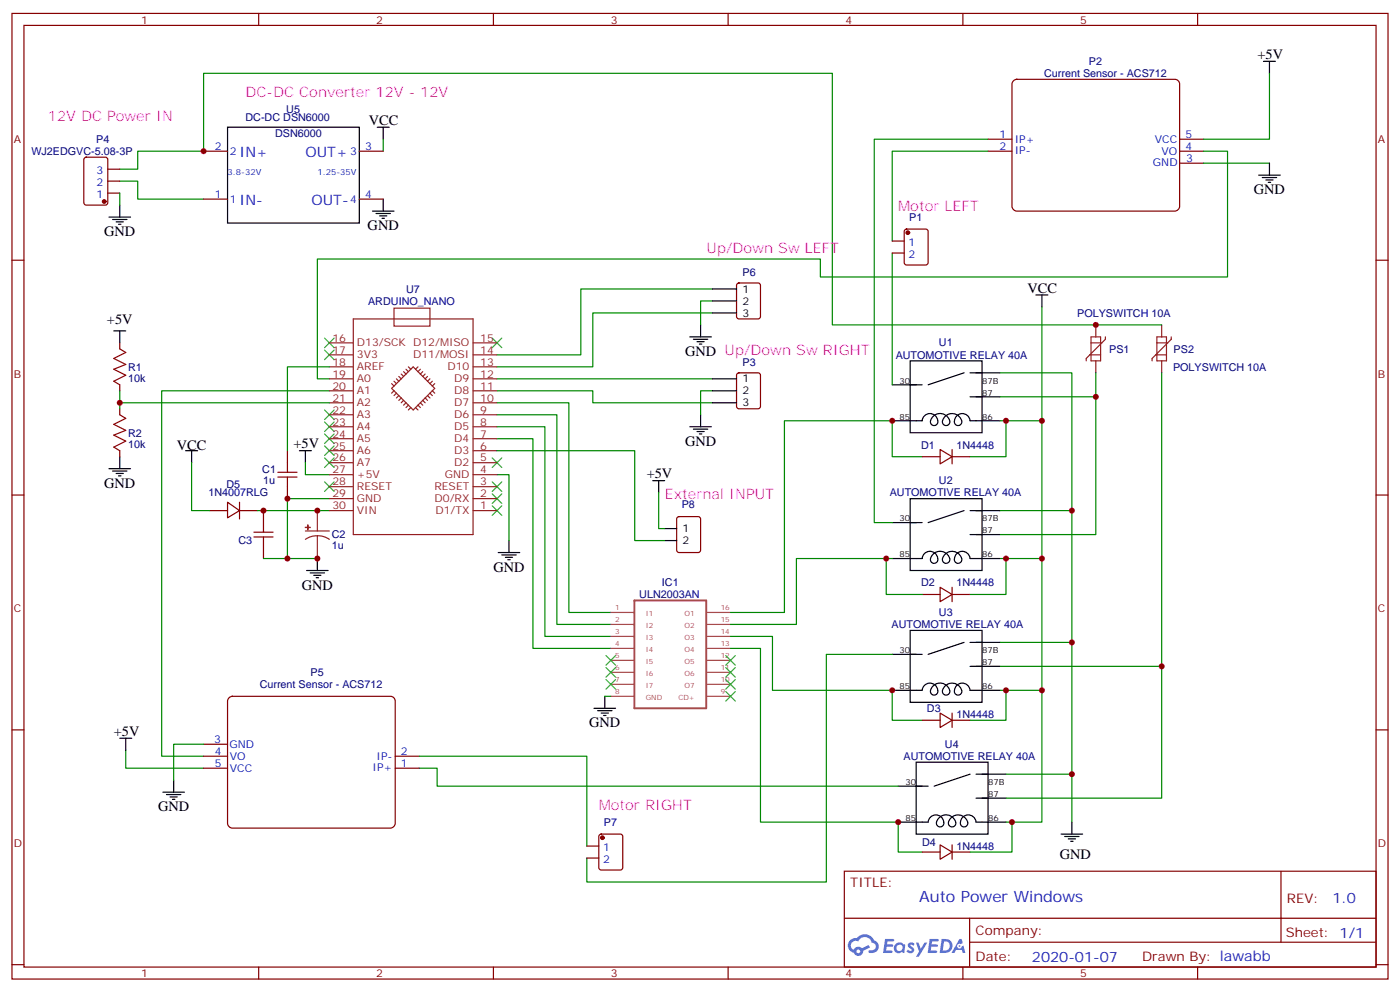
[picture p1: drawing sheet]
<svg xmlns="http://www.w3.org/2000/svg" width="412mm" height="292mm" viewBox="0 0 412 292" stroke-linecap="round" stroke-linejoin="round" font-family="sans-serif">
<g fill="none" stroke="#870000" stroke-width=".35">
<path d="M3.5 4h405.4v284.3h-405.4zM7.1 7.5h398.2v277.3h-398.2zM76.2 4v3.5M145.3 4v3.5M214.5 4v3.5M283.6 4v3.5M352.8 4v3.5M3.5 76.6h3.6M405.3 76.6h3.6M3.5 145.8h3.6M405.3 145.8h3.6M3.5 214.9h3.6"/>
<path d="M405.3 214.9h3.6M248.7 256.5h156.6v28.3h-156.6zM377.3 256.6v20.8M248.7 270.4h156.5M285.6 277.4h119.6M285.6 270.4v14.1M3.5 284.1h3.6M76.2 284.8v3.5M145.3 284.8v3.5M214.5 284.8v3.5M283.6 284.8v3.5M352.8 284.8v3.5"/>
<path d="M405.3 284.1h3.6"/>
</g>
<g fill="#5487ff">
<path d="M267.7 277.7a1.22 1.22 0 0 1 1.7 .3l-.4 .6a.47 .47 0 0 0-.3-.4 .47 .47 0 0 0-.5 .1l.1 .3a1.14 1.14 0 0 1 .8 1.7 1.14 1.14 0 0 1-1.9 0l-.2-.2 .5-.5 .7 .4a.29 .29 0 0 0 .3-.3 .29 .29 0 0 0-.2-.3 1.04 1.04 0 0 1-.6-1.7z"/>
<path d="M260.7 276.5h2.4l.3 .2-.2 .5h-1.8l-.1 .9h1.5l.3 .3-.3 .4h-1.6l-.2 1.1h1.7l.2 .4-.2 .3h-2.6z"/>
<path d="M273.8 276.5h2.4l.3 .2-.1 .5h-1.8l-.2 .9h1.6l.3 .3-.4 .4h-1.6l-.1 1.1h1.7l.2 .4-.2 .3h-2.6z"/>
<path d="M282.6 276.5h.7l.3 1.2-.6 .3a.69 .69 0 0 0-1 .3 .69 .69 0 0 0 .4 1 .69 .69 0 0 0 .9-.6l.5-.3 .6 2.2h-.8l-.2-.9h-1.8l-.5 .9h-.8z"/>
<path d="M269.8 277.6h.8l.6 1.8 1.1-1.8h.9l-2.6 4.1h-.8l.9-1.5z"/>
<path d="M277.4 276.5l-.6 4.1h1.3a2.11 2.11 0 0 0 2.5-2.1 2.11 2.11 0 0 0-2.5-2zM278.1 277.2a1.39 1.39 0 0 1 1.7 1.4 1.39 1.39 0 0 1-1.8 1.3h-.3z"/>
<path d="M263.7 278.1a1.54 1.54 0 0 0-.1 2.1 1.54 1.54 0 0 0 2.2 .2l.6 .2 .3-2.3-.2-.2-.4-.1a1.49 1.49 0 0 0-2.4 .1zM264 279.1a.94 .94 0 0 1 1.8 0 .94 .94 0 0 1-1.8 0z"/>
<path d="M250.4 276.8a2.18 2.18 0 0 0 1.1 3.8 1.44 1.44 0 0 0 1.6 .9 1.44 1.44 0 0 0 1.2-1.5l2-1-.5-.7-1.9 .9a1.47 1.47 0 0 0-2.4 .5 1.39 1.39 0 0 1-.7-2 1.39 1.39 0 0 1 2-.4 2.12 2.12 0 0 1 2.2-1.4 2.12 2.12 0 0 1 1.9 1.7 1.14 1.14 0 0 1 1.1 1.5 1.14 1.14 0 0 1-1.7 .7 .43 .43 0 0 0-.5 .3 .43 .43 0 0 0 .4 .5 1.98 1.98 0 0 0 2.5-1.2 1.98 1.98 0 0 0-1.2-2.5 3.1 3.1 0 0 0-5.3-.7l-.9 .1zM252.3 280.1a.55 .55 0 0 1 1.1 0 .55 .55 0 0 1-1.1 0z"/>
<circle cx="282.6" cy="278.6" r=".26"/>
</g>
<path d="M321.4 99.2h2.8v7.1h-2.8zM322.8 95.7v3.5M325.6 99.2v.7l-5.6 5.7v.7M340.8 99.2h2.8v7.1h-2.8zM342.2 95.7v3.5M345 99.2v.7l-5.6 5.7v.7M321 104.5h3.2M321.4 101h3.2M322.8 106.3v3.5M340.4 104.5h3.2M340.8 101h3.2M342.2 106.3v3.5" fill="none" stroke="#8c2424" stroke-width=".35"/>
<path d="M298.4 23.9l1.1-.5h46.6a1.41 1.41 0 0 1 1.4 1.4v35.9a1.51 1.51 0 0 1-1.4 1.5h-46.6a1.51 1.51 0 0 1-1.4-1.5v-35.9z" fill="#fff" stroke="#800000" stroke-width=".35"/>
<g fill="none" stroke="#870000" stroke-width=".35">
<path d="M291 41h7.1M291 44.5h7.1M347.5 41h7M347.5 44.5h7M347.5 48h7M217.2 83.5l.5-.2h5.6l.7 .5v9.4l-.4 .7h-5.9l-.7-.5v-9.4zM35.3 101v1.7M35.3 113.3v1.8M217.2 110l.5-.2h5.6l.7 .4v9.5l-.4 .6-5.9 .1-.7-.5v-9.4zM35.3 120.4v1.7M35.3 132.7v1.8M84.7 132.7v3.5"/>
<path d="M271.6 134.5h5.3M276.9 132.4l3.6 2.1-3.6 2.1zM280.5 132.4v4.2M280.5 134.5h5.3M61.7 150.4h5.3M67 147.9l3.6 2.5-3.6 2.1zM70.6 150.4h5.2M70.6 147.9v4.9M84.7 143.3v3.5M271.6 175h5.3M276.9 172.9l3.6 2.1-3.6 2.2zM280.5 172.9v4.3"/>
<path d="M280.5 175h5.3M271.6 212.1h5.3M276.9 210l3.6 2.1-3.6 2.1zM280.5 210v4.2M280.5 212.1h5.3M271.6 250.9h5.3M276.9 248.8l3.6 2.1-3.6 2.1zM280.5 248.8v4.2M280.5 250.9h5.3"/>
</g>
<g fill="none" stroke="#000" stroke-width=".35">
<path d="M372.2 18.1h3.5M373.9 18.1v3.5M111.1 37.5h3.6M112.9 37.5v3.5M112.9 58.6v3.6M370.8 51.6h6.3M371.8 52.3h4.3M372.9 53h2.1M373.6 53.7h.7M373.9 48v3.6M32.1 63.9h6.4M33.2 64.6h4.2"/>
<path d="M34.2 65.3h2.1M34.9 66h.7M35.3 60.4v3.5M109.7 62.2h6.4M110.8 62.9h4.2M111.8 63.6h2.1M112.5 64.3h.7M33.5 97.4h3.5M35.3 97.4v3.6M203.2 99.2h6.3M204.3 99.9h4.2M206.4 95.7v3.5"/>
<path d="M209.9 92.1h7.1M209.9 85.1h7.1M209.9 88.6h7.1M305.2 86.9h3.5M306.9 86.9v3.5M205.3 100.6h2.1M206 101.3h.7M209.9 118.6h7.1M209.9 111.5h7.1M209.9 115.1h7.1M262.8 113.3h8.8M268.1 106.3h21.2v21.1h-21.2z"/>
<path d="M284 109.8l-10.6 3.5M285.8 116.8h8.8M285.8 109.8h8.8M32.1 138h6.4M33.2 138.7h4.2M34.2 139.4h2.1M35.3 134.5v3.5M54.7 132.7h3.5M56.4 132.7v3.5M88.2 132.7h3.5M90 132.7v3.5M203.2 125.7h6.3"/>
<path d="M204.3 126.4h4.2M205.3 127.1h2.1M206 127.8h.7M206.4 122.1v3.6M262.8 123.9h8.8a2.29 2.29 0 0 1 2.8-2.1 2.29 2.29 0 0 1 1.7 3 1.14 1.14 0 0 1-1.6 .3 1.14 1.14 0 0 1-.2-1.7 2.86 2.86 0 0 1 3.2-1.6 2.86 2.86 0 0 1 2.3 2.7 1.13 1.13 0 0 1-1.7 .7 1.13 1.13 0 0 1-.3-1.8 2.87 2.87 0 0 1 3.2-1.6 2.87 2.87 0 0 1 2.3 2.7 1.1 1.1 0 0 1-1.4 .8 1.1 1.1 0 0 1-.7-1.4 2.3 2.3 0 0 1 2.3-2.1 2.3 2.3 0 0 1 2.3 2.1h8.8M34.9 140.1h.7M149.9 159.2v3.5M262.8 153.9h8.8M268.1 146.8h21.2v21.2h-21.2zM284 150.4l-10.6 3.5M285.8 157.4h8.8M285.8 150.4h8.8"/>
<path d="M146.8 162.7h6.3M147.8 163.4h4.2M148.9 164.1h2.1M149.6 164.8h.7M262.8 164.5h8.8a2.29 2.29 0 0 1 2.8-2.1 2.29 2.29 0 0 1 1.7 3 1.14 1.14 0 0 1-1.6 .2 1.14 1.14 0 0 1-.2-1.6 2.86 2.86 0 0 1 3.2-1.6 2.86 2.86 0 0 1 2.3 2.7 1.13 1.13 0 0 1-1.7 .6 1.13 1.13 0 0 1-.3-1.7 2.87 2.87 0 0 1 3.2-1.6 2.87 2.87 0 0 1 2.3 2.7 1.1 1.1 0 0 1-1.4 .7 1.1 1.1 0 0 1-.7-1.3 2.3 2.3 0 0 1 2.3-2.2 2.3 2.3 0 0 1 2.3 2.2h8.8M262.8 192.7h8.8M268.1 185.6h21.2v21.2h-21.2zM284 189.2l-10.6 3.5M285.8 196.2h8.8M285.8 189.2h8.8M175 208.6h6.3M176 209.3h4.3"/>
<path d="M177.1 210h2.1M177.8 210.7h.7M178.2 205v3.6M262.8 203.3h8.8a2.29 2.29 0 0 1 2.8-2.1 2.29 2.29 0 0 1 1.7 3 1.14 1.14 0 0 1-1.6 .2 1.14 1.14 0 0 1-.2-1.6 2.86 2.86 0 0 1 3.2-1.6 2.86 2.86 0 0 1 2.3 2.7 1.13 1.13 0 0 1-1.7 .6 1.13 1.13 0 0 1-.3-1.7 2.87 2.87 0 0 1 3.2-1.6 2.87 2.87 0 0 1 2.3 2.7 1.1 1.1 0 0 1-1.4 .7 1.1 1.1 0 0 1-.7-1.3 2.3 2.3 0 0 1 2.3-2.2 2.3 2.3 0 0 1 2.3 2.2h8.8M264.6 231.5h8.8M269.9 224.4h21.1v21.2h-21.1zM285.8 228l-10.6 3.5M287.5 235h8.8M287.5 228h8.8M264.6 242.1h8.8a2.29 2.29 0 0 1 2.8-2.1 2.29 2.29 0 0 1 1.6 3 1.14 1.14 0 0 1-1.6 .2 1.14 1.14 0 0 1-.2-1.6 2.86 2.86 0 0 1 3.2-1.6 2.86 2.86 0 0 1 2.3 2.7 1.13 1.13 0 0 1-1.6 .6 1.13 1.13 0 0 1-.3-1.7 2.87 2.87 0 0 1 3.1-1.6 2.87 2.87 0 0 1 2.3 2.7 1.1 1.1 0 0 1-1.3 .7 1.1 1.1 0 0 1-.8-1.3 2.3 2.3 0 0 1 2.3-2.1 2.3 2.3 0 0 1 2.3 2.1h8.8M312.6 245.6h6.3M313.6 246.3h4.3"/>
<path d="M314.7 247h2.1M315.4 247.7h.7M315.7 242.1v3.5"/>
</g>
<g fill="none" stroke="#008700" stroke-width=".35">
<path d="M373.9 21.6v19.4h-19.4M35.3 49.8h5.3v-5.3h19.4v-22.9h185.2v74.1h97M35.3 53.3h5.3v5.3h19.4M112.9 41v3.5M291 41h-33.5v112.9h5.3M354.5 44.5h7.1v37.1h-119.9v-5.3h-148.2v35.2h3.5M354.5 48h19.4M209.9 85.1h-38.8v19.4h-24.7M209.9 92.1h-35.3v15.9h-28.2M209.9 88.6h-3.5v7.1M306.9 90.4v151.7h-10.6M35.3 115.1v3.5"/>
<path d="M97 115.1h-49.4v107.6h12.4M97 108h-12.3v24.7M97 118.6h-61.7v1.8M146.4 115.1h28.2v3.5h35.3M146.4 118.6h21.2v61.7h12.3M146.4 111.5h63.5M209.9 115.1h-3.5v7M294.6 109.8h21.1v132.3M322.8 109.8v7h-28.2M322.8 116.8v40.6h-28.2M342.2 109.8v86.4h-47.6M56.4 136.2v14.2h5.3"/>
<path d="M90 136.2v3.6h7M146.4 129.2h10.6v61.7h22.9M146.4 125.7h14.1v61.7h19.4M146.4 122.1h17.6v61.8h15.9M146.4 139.8h3.5v19.4M271.6 134.5h-8.8v-10.6h-31.7v56.4h-15.9M294.6 123.9h12.3M296.3 123.9v10.6h-10.5M75.8 150.4h21.2M97 146.8h-12.3v17.7M294.6 150.4h21.1M261.1 164.5v10.5h10.5"/>
<path d="M262.8 164.5h-28.2v19.4h-19.4M294.6 164.5h12.3M296.3 164.5v10.5h-10.5M215.2 190.9h8.8v51.2h40.6v8.8h7M215.2 187.4h12.3v15.9h35.3v8.8h8.8M294.6 189.2h21.1M342.2 196.2v38.8h-45.9M178.2 205h1.7M294.6 203.3h12.3M296.3 203.3v8.8h-10.5M37 220.9v5.3h23M123.5 226.2h5.3v5.3h135.8"/>
<path d="M296.3 228h19.4M298.1 242.1v8.8h-12.3"/>
</g>
<g fill="none" stroke="#3c3" stroke-width=".35">
<path d="M95.6 99.6l2.8 2.8M98.4 99.6l-2.8 2.8M145 99.6l2.8 2.8M147.8 99.6l-2.8 2.8M95.6 103.1l2.8 2.8M98.4 103.1l-2.8 2.8M95.6 134.8l2.8 2.9M95.6 131.3l2.8 2.8M95.6 127.8l2.8 2.8M95.6 124.2l2.8 2.9M95.6 120.7l2.8 2.8M98.4 134.8l-2.8 2.9"/>
<path d="M98.4 131.3l-2.8 2.8M98.4 127.8l-2.8 2.8M98.4 124.2l-2.8 2.9M98.4 120.7l-2.8 2.8M145 134.8l2.8 2.9M147.8 134.8l-2.8 2.9M95.6 141.9l2.8 2.8M98.4 141.9l-2.8 2.8M145 141.9l2.8 2.8M145 145.4l2.8 2.8M145 148.9l2.8 2.9M147.8 141.9l-2.8 2.8"/>
<path d="M147.8 145.4l-2.8 2.8M147.8 148.9l-2.8 2.9M178.5 193l2.8 2.9M178.5 196.6l2.8 2.8M181.3 193l-2.8 2.9M181.3 196.6l-2.8 2.8M213.8 196.6l2.8 2.8M213.8 193l2.8 2.9M216.6 196.6l-2.8 2.8M216.6 193l-2.8 2.9M178.5 200.1l2.8 2.8M181.3 200.1l-2.8 2.8"/>
<path d="M213.8 203.6l2.8 2.8M213.8 200.1l2.8 2.8M216.6 203.6l-2.8 2.8M216.6 200.1l-2.8 2.8"/>
</g>
<path d="M186.9 176.8h21.1v31.8h-21.1z" fill="none" stroke="#a64a4a" stroke-width=".56"/>
<g fill="none" stroke="#a64a4a" stroke-width=".35">
<path d="M179.9 180.3h7M179.9 183.9h7M179.9 187.4h7M179.9 190.9h7M179.9 194.5h7M179.9 198h7M208.3 180.3h6.9M208.3 183.9h6.9M208.3 187.4h6.9M208.3 190.9h6.9M208.3 194.5h6.9M208.3 198h6.9"/>
<path d="M179.9 201.5h7M179.9 205h7M208.3 201.5h6.9M208.3 205h6.9"/>
</g>
<g fill="none" stroke="#8c2424" stroke-width=".35">
<path d="M104.1 93.9h35.2v63.5h-35.2zM116.1 90.7h10.5v5.3h-10.5zM97 104.5h7.1M97 108h7.1M97 111.5h7.1M97 115.1h7.1M97 118.6h7.1M97 101h7.1M115.4 114.4l6.3-6.4 6.4 6.4-6.4 6.3zM115.4 113l.7 .7M116.1 112.3l.7 .7M116.1 115.1l-.7 .7"/>
<path d="M116.8 111.5l.7 .8M116.8 115.8l-.7 .7M117.5 110.8l.7 .7M117.5 116.5l-.7 .7M118.2 110.1l.7 .7M118.2 117.2l-.7 .7M118.9 109.4l.7 .7M118.9 117.9l-.7 .7M119.6 108.7l.7 .7M119.6 118.6l-.7 .7M120.3 108l.7 .7M120.3 119.3l-.7 .7"/>
<path d="M123.1 108l-.7 .7M123.1 119.3l.7 .7M123.8 118.6l.7 .7M123.8 108.7l-.7 .7M124.5 117.9l.7 .7M124.5 109.4l-.7 .7M125.2 117.2l.7 .7M125.2 110.1l-.7 .7M125.9 116.5l.7 .7M125.9 110.8l-.7 .7M126.6 115.8l.8 .7M126.6 111.5l-.7 .8"/>
<path d="M127.4 115.1l.7 .7M127.4 112.3l-.8 .7M128.1 113l-.7 .7M139.3 104.5h7.1M139.3 108h7.1M139.3 111.5h7.1M139.3 115.1h7.1M139.3 118.6h7.1M139.3 101h7.1M97 122.1h7.1M97 125.7h7.1M97 129.2h7.1"/>
<path d="M97 132.7h7.1M97 136.2h7.1M97 139.8h7.1M121 120l-.7 .7M122.4 120l.7 .7M139.3 122.1h7.1M139.3 125.7h7.1M139.3 129.2h7.1M139.3 132.7h7.1M139.3 136.2h7.1M139.3 139.8h7.1M97 143.3h7.1"/>
<path d="M97 146.8h7.1M97 150.4h7.1M139.3 143.3h7.1M139.3 146.8h7.1M139.3 150.4h7.1"/>
</g>
<path d="M35.3 102.7l1.7 1.1-3.5 1.8 3.5 1.7-3.5 1.4 3.5 1.8-3.5 1.8 1.8 1M35.3 122.1l1.7 1.1-3.5 1.8 3.5 1.7-3.5 1.4 3.5 1.8-3.5 1.8 1.8 1M81.8 139.1h5.7M84.7 136.2v2.9M81.8 140.5h5.7M84.7 140.5v2.8" fill="none" stroke="#a10000" stroke-width=".35"/>
<path d="M67.3 205.6l1.1-.6h46.6a1.41 1.41 0 0 1 1.4 1.4v36a1.51 1.51 0 0 1-1.4 1.4h-46.6a1.51 1.51 0 0 1-1.4-1.4v-36z" fill="#fff" stroke="#800000" stroke-width=".35"/>
<g fill="none" stroke="#870000" stroke-width=".35">
<path d="M24.9 46.5l.5-.2h5.6l.7 .4v13l-.4 .6-5.9 .1-.7-.5v-12.9zM31.7 56.9h3.6M31.7 53.3h3.6M31.7 49.8h3.6M60 58.6h7M60 44.5h7M105.8 58.6h7.1M105.8 44.5h7.1M262.8 71h3.5M262.8 74.5h3.5M266.6 67.7l.5-.2h5.6l.6 .4 .1 9.4-.5 .7h-5.8l-.7-.4-.1-9.4zM77.6 150.4v3.5"/>
<path d="M199.6 152.3l.4-.2h5.7l.6 .4 .1 9.5-.5 .6-5.9 .1-.6-.5-.1-9.4zM77.6 160.9v3.6M60 219.1h7M60 226.2h7M60 222.7h7M116.4 226.2h7.1M116.4 222.7h7.1M172.9 249.1h3.5M172.9 252.7h3.5M176.6 245.8l.5-.2h5.6l.7 .4v9.5l-.4 .6-5.9 .1-.7-.5v-9.4z"/>
</g>
<g fill="none" stroke="#000" stroke-width=".35">
<path d="M67 37.5h38.8v28.2h-38.8zM192.3 141.5h3.5M194 141.5v3.6M195.8 155.6h3.5M195.8 159.2h3.5M90.3 168h6.4M91.4 168.7h4.2M92.4 169.4h2.1M93.1 170.1h.7M93.5 164.5v3.5M35.3 217.4h3.5M37 217.4v3.5"/>
<path d="M48 233.3h6.3M49 234h4.3M50.1 234.7h2.1M50.8 235.4h.7M51.2 229.7v3.6"/>
</g>
<path d="M35.3 56.9v3.5M291 44.5h-28.2v26.5M262.8 74.5v38.8M146.4 132.7h40.6v26.5h8.8M194 145.1v10.5h1.8M77.6 164.5h15.9M262.8 192.7h-19.4v67h-70.5v-7M60 219.1h-8.8v10.6M123.5 222.7h49.4v26.4" fill="none" stroke="#008700" stroke-width=".35"/>
<g fill="#870000" stroke="#870000" stroke-width=".35">
<circle cx="267.4" cy="68.5" r=".53"/>
<circle cx="177.4" cy="246.7" r=".53"/>
<circle cx="30.7" cy="59.3" r=".53"/>
</g>
<path d="M90 156.4h7M93.5 157.8l1.8 .2 1.7 .8M93.5 157.8l-1.9 .2-1.6 .8M93.5 150.4v6M93.5 157.8v6.7" fill="none" stroke="#8c2424" stroke-width=".35"/>
<g fill="#8c2424" stroke="#8c2424" stroke-width=".35">
<path d="M90 155.3h1.4z"/>
<path d="M90.7 154.6v1.4z"/>
</g>
<path d="M74.8 158.1h5.6M74.8 156.7h5.6M77.6 153.9v2.8M77.6 158.1v2.8" fill="none" stroke="#a10000" stroke-width=".35"/>
<g fill="#c00">
<circle cx="60" cy="44.5" r=".88"/>
<circle cx="93.5" cy="164.5" r=".88"/>
<circle cx="35.3" cy="118.6" r=".88"/>
<circle cx="84.7" cy="146.8" r=".88"/>
<circle cx="322.8" cy="95.7" r=".88"/>
<circle cx="261.1" cy="164.5" r=".88"/>
<circle cx="262.8" cy="203.3" r=".88"/>
<circle cx="264.6" cy="242.1" r=".88"/>
<circle cx="296.3" cy="203.3" r=".88"/>
<circle cx="296.3" cy="123.9" r=".88"/>
<circle cx="315.7" cy="189.2" r=".88"/>
<circle cx="306.9" cy="203.3" r=".88"/>
<circle cx="306.9" cy="123.9" r=".88"/>
<circle cx="306.9" cy="164.5" r=".88"/>
<circle cx="322.8" cy="116.8" r=".88"/>
<circle cx="342.2" cy="196.2" r=".88"/>
<circle cx="315.7" cy="150.4" r=".88"/>
<circle cx="315.7" cy="228" r=".88"/>
<circle cx="296.3" cy="164.5" r=".88"/>
<circle cx="298.1" cy="242.1" r=".88"/>
<circle cx="262.8" cy="123.9" r=".88"/>
<circle cx="93.5" cy="150.4" r=".88"/>
<circle cx="77.6" cy="150.4" r=".88"/>
<circle cx="84.7" cy="164.5" r=".88"/>
</g>
<text font-size="4.6" fill="#00f" x="270.8" y="265.6">Auto Power Windows</text>
<g font-size="4.2">
<text x="370.4" y="17.4">+5V</text>
<text x="108.7" y="36.8">VCC</text>
<text x="369.4" y="57.2">GND</text>
<text x="30.7" y="69.6">GND</text>
<text x="108.3" y="67.8">GND</text>
<text x="302.7" y="86.1">VCC</text>
<text x="31.5" y="95.3">+5V</text>
<text x="201.8" y="104.8">GND Up/Down Sw RIGHT</text>
<text x="201.8" y="131.3">GND</text>
<text x="52.1" y="132.4">VCC</text>
<text x="86.4" y="132">+5V</text>
<text x="30.7" y="143.7">GND</text>
<text x="190.5" y="140.8">+5V</text>
<text x="88.9" y="173.6">GND</text>
<text x="145.3" y="168.3">GND</text>
<text x="173.6" y="214.2">GND</text>
<text x="33.5" y="216.7">+5V</text>
<text x="46.6" y="238.9">GND</text>
<text x="312.2" y="252.9">GND</text>
</g>
<g font-size="4.2" fill="#f0f">
<text x="72.3" y="28.6">DC-DC Converter 12V - 12V</text>
<text x="14.1" y="35.7">12V DC Power IN</text>
<text x="264.6" y="62.2">Motor LEFT</text>
<text x="208.1" y="74.5">Up/Down Sw LEFT</text>
<text x="195.8" y="146.8">External INPUT</text>
<text x="176.4" y="238.5">Motor RIGHT</text>
</g>
<g font-size="4.2" fill="#00f">
<text x="70.6" y="46.3">IN+</text>
<text x="90" y="46.3">OUT+</text>
<text x="70.6" y="60.4">IN-</text>
<text x="91.7" y="60.4">OUT-</text>
<text x="392.5" y="265.8">1.0</text>
<text x="304" y="283.2">2020-01-07</text>
</g>
<g font-size="3.9" fill="#800">
<text x="250.5" y="261.1">TITLE:</text>
<text x="379.1" y="265.8">REV:</text>
<text x="287.4" y="275.3">Company:</text>
<text x="378.7" y="275.9">Sheet: 1/1</text>
<text x="287.4" y="283">Date:</text>
<text x="336.4" y="283.1">Drawn By: lawabb</text>
</g>
<g font-size="3.2" fill="#800">
<text x="41.6" y="6.9">1</text>
<text x="110.8" y="6.9">2</text>
<text x="179.9" y="6.9">3</text>
<text x="249.1" y="6.9">4</text>
<text x="318.2" y="6.9">5</text>
<text x="4.1" y="42.1">A</text>
<text x="405.9" y="42.1">A</text>
<text x="4.1" y="111.2">B</text>
<text x="405.9" y="111.2">B</text>
<text x="4.1" y="180.3">C</text>
<text x="405.9" y="180.3">C</text>
<text x="4.1" y="249.5">D</text>
<text x="405.9" y="249.5">D</text>
<text x="41.6" y="287.8">1</text>
<text x="110.8" y="287.8">2</text>
<text x="179.9" y="287.8">3</text>
<text x="249.1" y="287.8">4</text>
<text x="318.2" y="287.8">5</text>
</g>
<g font-size="3.2" fill="#000080">
<text x="307.6" y="22.7">Current Sensor - ACS712</text>
<text x="320.8" y="19">P2</text>
<text x="72.3" y="35.7">DC-DC DSN6000</text>
<text x="84.3" y="33.1">U5</text>
<text x="28.3" y="42">P4</text>
<text x="81.1" y="40.3">DSN6000</text>
<text x="9.2" y="45.6">WJ2EDGVC-5.08-3P</text>
<text x="267.9" y="65">P1</text>
<text x="218.7" y="81.4">P6</text>
<text x="108.4" y="89.7">ARDUINO_NANO</text>
<text x="119.6" y="86.4">U7</text>
<text x="317.3" y="93.3">POLYSWITCH 10A</text>
<text x="276.6" y="102">U1</text>
<text x="218.7" y="107.9">P3</text>
<text x="263.8" y="105.6">AUTOMOTIVE RELAY 40A</text>
<text x="326.7" y="103.9">PS1</text>
<text x="345.7" y="103.9">PS2</text>
<text x="37.7" y="112.4">10k</text>
<text x="37.7" y="109.1">R1</text>
<text x="345.5" y="109.1">POLYSWITCH 10A</text>
<text x="37.7" y="131.8">10k</text>
<text x="37.7" y="128.5">R2</text>
<text x="271.3" y="132.1">D1</text>
<text x="281.7" y="132.1">1N4448</text>
<text x="66.7" y="143.6">D5</text>
<text x="77.3" y="139.1">C1</text>
<text x="77.5" y="142.7">1u</text>
<text x="276.6" y="142.5">U2</text>
<text x="61.4" y="146.2">1N4007RLG</text>
<text x="200.8" y="149.7">P8</text>
<text x="262.1" y="146.2">AUTOMOTIVE RELAY 40A</text>
<text x="70.2" y="160.3">C3</text>
<text x="97.7" y="161.8">1u</text>
<text x="97.7" y="158.5">C2</text>
<text x="195" y="172.5">IC1</text>
<text x="271.3" y="172.7">D2</text>
<text x="281.7" y="172.7">1N4448</text>
<text x="188.3" y="176.2">ULN2003AN</text>
<text x="262.6" y="185">AUTOMOTIVE RELAY 40A</text>
<text x="276.6" y="181.3">U3</text>
<text x="76.5" y="202.6">Current Sensor - ACS712</text>
<text x="91.5" y="199.1">P5</text>
<text x="273.1" y="209.7">D3</text>
<text x="281.7" y="211.5">1N4448</text>
<text x="278.4" y="220.2">U4</text>
<text x="266.2" y="223.8">AUTOMOTIVE RELAY 40A</text>
<text x="177.9" y="243.2">P7</text>
<text x="271.6" y="249.1">D4</text>
<text x="281.7" y="250.3">1N4448</text>
</g>
<g font-size="3.2" fill="#00f">
<text x="294.4" y="40.6">1</text>
<text x="298.9" y="42">IP+</text>
<text x="349.2" y="40.6">5</text>
<text x="63.2" y="44.2">2</text>
<text x="67.7" y="45.6">2</text>
<text x="103.1" y="45.6">3</text>
<text x="107.6" y="44.2">3</text>
<text x="294.4" y="44.1">2</text>
<text x="298.9" y="45.5">IP-</text>
<text x="340.2" y="42.1">VCC</text>
<text x="342.1" y="45.6">VO</text>
<text x="349.2" y="44.2">4</text>
<text x="349.4" y="47.6">3</text>
<text x="28.4" y="51.2">3</text>
<text x="339.6" y="49">GND</text>
<text x="28.4" y="58.3">1</text>
<text x="28.4" y="54.8">2</text>
<text x="63.2" y="58.3">1</text>
<text x="67.7" y="59.7">1</text>
<text x="103.1" y="59.7">4</text>
<text x="107.6" y="58.3">4</text>
<text x="267.7" y="72.4">1</text>
<text x="267.7" y="75.9">2</text>
<text x="63.1" y="218.7">3</text>
<text x="67.6" y="220.1">GND</text>
<text x="63.2" y="222.3">4</text>
<text x="63.2" y="225.8">5</text>
<text x="67.7" y="223.7">VO</text>
<text x="67.7" y="227.3">VCC</text>
<text x="109.7" y="227.2">IP+</text>
<text x="110.9" y="223.6">IP-</text>
<text x="118.1" y="225.8">1</text>
<text x="118.1" y="222.2">2</text>
<text x="177.7" y="250.5">1</text>
<text x="177.7" y="254.1">2</text>
</g>
<g font-size="3.2">
<text x="218.7" y="86.1">1</text>
<text x="218.7" y="89.7">2</text>
<text x="218.7" y="93.2">3</text>
<text x="218.7" y="112.6">1</text>
<text x="218.7" y="119.7">3</text>
<text x="218.7" y="116.1">2</text>
<text x="201.1" y="156.7">1</text>
<text x="201.1" y="160.2">2</text>
</g>
<g font-size="3.2" fill="#8d2323">
<text x="97.9" y="100.6">16</text>
<text x="141.5" y="100.6">15</text>
<text x="97.9" y="107.7">18</text>
<text x="97.9" y="104.1">17</text>
<text x="105.1" y="105.6">3V3</text>
<text x="105.1" y="102">D13/SCK D12/MISO</text>
<text x="121.7" y="105.6">D11/MOSI</text>
<text x="141.5" y="104.1">14</text>
<text x="141.5" y="107.7">13</text>
<text x="97.9" y="111.2">19</text>
<text x="105.1" y="112.6">A0</text>
<text x="105.1" y="109.1">AREF</text>
<text x="131.8" y="109.1">D10</text>
<text x="133.8" y="112.6">D9</text>
<text x="141.5" y="111.2">12</text>
<text x="97.9" y="118.3">21</text>
<text x="97.9" y="114.7">20</text>
<text x="105.1" y="119.7">A2</text>
<text x="105.1" y="116.1">A1</text>
<text x="133.8" y="116.1">D8</text>
<text x="133.8" y="119.7">D7</text>
<text x="141.5" y="114.7">11</text>
<text x="141.5" y="118.3">10</text>
<text x="97.9" y="125.3">23</text>
<text x="97.9" y="121.8">22</text>
<text x="105.1" y="123.2">A3</text>
<text x="133.8" y="123.2">D6</text>
<text x="141.5" y="121.8">9</text>
<text x="141.5" y="125.3">8</text>
<text x="97.9" y="128.8">24</text>
<text x="105.1" y="130.2">A5</text>
<text x="105.1" y="126.7">A4</text>
<text x="133.8" y="126.7">D5</text>
<text x="133.8" y="130.2">D4</text>
<text x="141.5" y="128.8">7</text>
<text x="97.9" y="135.9">26</text>
<text x="97.9" y="132.4">25</text>
<text x="105.1" y="137.3">A7</text>
<text x="105.1" y="133.8">A6</text>
<text x="133.8" y="133.8">D3</text>
<text x="133.8" y="137.3">D2</text>
<text x="141.5" y="132.4">6</text>
<text x="141.5" y="135.9">5</text>
<text x="97.9" y="142.9">28</text>
<text x="97.9" y="139.4">27</text>
<text x="105.1" y="140.8">+5V</text>
<text x="131" y="140.8">GND</text>
<text x="141.5" y="139.4">4</text>
<text x="141.5" y="142.9">3</text>
<text x="97.9" y="146.5">29</text>
<text x="105.1" y="147.9">GND</text>
<text x="105.1" y="144.4">RESET</text>
<text x="127.9" y="144.4">RESET</text>
<text x="128" y="147.9">D0/RX</text>
<text x="141.5" y="146.5">2</text>
<text x="97.9" y="150">30</text>
<text x="105.1" y="151.4">VIN</text>
<text x="128.3" y="151.4">D1/TX</text>
<text x="141.5" y="150">1</text>
</g>
<g font-size="2.5" fill="#00f">
<text x="67" y="51.6">3.8-32V</text>
<text x="93.5" y="51.6">1.25-35V</text>
</g>
<g font-size="2.5">
<text x="265" y="113">30</text>
<text x="289.3" y="113">87B</text>
<text x="289.3" y="116.5">87</text>
<text x="265" y="123.5">85</text>
<text x="289.3" y="123.5">86</text>
<text x="265" y="153.5">30</text>
<text x="289.3" y="153.5">87B</text>
<text x="289.3" y="157.1">87</text>
<text x="265" y="164.1">85</text>
<text x="289.3" y="164.1">86</text>
<text x="265" y="192.3">30</text>
<text x="289.3" y="192.3">87B</text>
<text x="289.3" y="195.9">87</text>
<text x="265" y="202.9">85</text>
<text x="289.3" y="202.9">86</text>
<text x="266.7" y="231.1">30</text>
<text x="291" y="231.1">87B</text>
<text x="291" y="234.7">87</text>
<text x="266.7" y="241.7">85</text>
<text x="291" y="241.7">86</text>
</g>
<g font-size="2.1" fill="#a54b4b">
<text x="181.2" y="179.6">1</text>
<text x="212.3" y="179.6">16</text>
<text x="181.2" y="183.2">2</text>
<text x="190.2" y="181.4">I1</text>
<text x="190.2" y="184.9">I2</text>
<text x="201.7" y="181.4">O1</text>
<text x="201.7" y="184.9">O2</text>
<text x="212.3" y="183.2">15</text>
<text x="181.2" y="186.7">3</text>
<text x="181.2" y="190.2">4</text>
<text x="190.2" y="188.4">I3</text>
<text x="190.2" y="192">I4</text>
<text x="201.7" y="188.4">O3</text>
<text x="201.7" y="192">O4</text>
<text x="212.3" y="186.7">14</text>
<text x="212.3" y="190.2">13</text>
<text x="181.2" y="193.8">5</text>
<text x="181.2" y="197.3">6</text>
<text x="190.2" y="195.5">I5</text>
<text x="201.7" y="195.5">O5</text>
<text x="212.3" y="193.8">12</text>
<text x="212.3" y="197.3">11</text>
<text x="181.2" y="200.8">7</text>
<text x="190.2" y="199">I6</text>
<text x="190.2" y="202.5">I7</text>
<text x="201.7" y="199">O6</text>
<text x="201.7" y="202.5">O7</text>
<text x="212.3" y="200.8">10</text>
<text x="181.2" y="204.3">8</text>
<text x="190.2" y="206.1">GND</text>
<text x="199.8" y="206.1">CD+</text>
<text x="212.3" y="204.3">9</text>
</g>
</svg>
